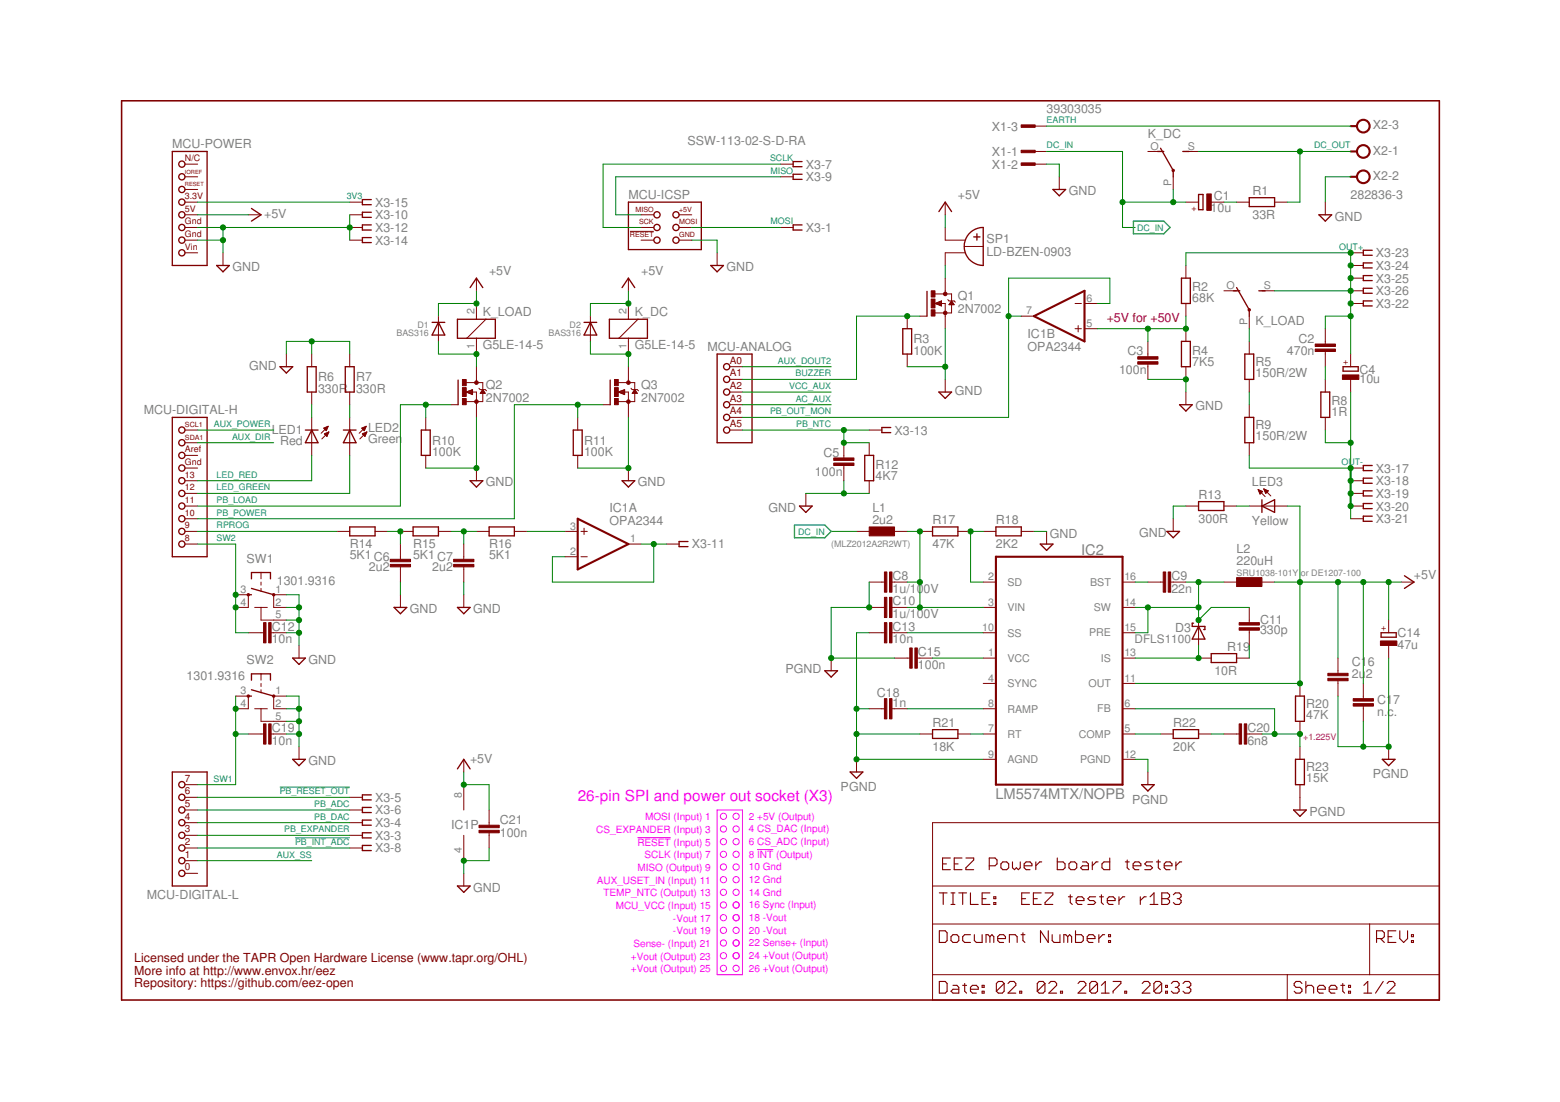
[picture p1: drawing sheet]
<svg xmlns="http://www.w3.org/2000/svg" width="297mm" height="210mm" viewBox="0 0 297 210" stroke-linecap="round" stroke-linejoin="round" font-family="sans-serif">
<g fill="none" stroke="#800000" stroke-width=".21">
<path d="M178.9 177.3h1.1l.3 .4v1.5l-.3 .3h-1.1zM178.9 170.1h1.4M179.5 164.5h.7M179.6 170.1v2.2M181 163.4h-1.5v2.3h1.5M181.1 178.4l.4-.4h.7l.4 .4v.8l-.4 .3h-.7l-.4-.3zM181.1 170.1h.7M181.1 172.3h.7M181.5 170.1v2.2M181.7 164.5h.7M182.6 170.1h1.4M183.2 163.4h-1.5v2.3h1.5"/>
<path d="M183.3 170.1v2.2M183.9 163.4h1.5v.4l-1.5 1.5v.4h1.5M184.8 170.1v2.2h1.5M184.8 178h-1.1l-.4 .4v.8l.4 .3h1.1M185.5 178v1.2l.4 .3h1.1v-1.5M187 171.2h.7M188.4 164.9h1.1l.3-.4v-.7l-.3-.4h-1.1v2.3M188.5 170.1h-1.5v2.2h1.5M188.5 178.4l-.4-.4h-.4v1.5M188.5 178.4l.4-.4 .3 .4v1.1M188.5 178.4v1.1M189.2 171.9h.4v.4h-.4z"/>
<path d="M189.2 170.8h.4v.4h-.4zM190 178.8h1.5v-.4l-.4-.4h-.7l-.4 .4v.8l.4 .3h.7M190.9 164.2h.8l.4 .3v.8l-.4 .4h-.8l-.3-.4v-.8zM192.2 179.5v-1.5h1.1l.4 .4v1.1M192.8 164.2v1.1l.4 .4 .3-.4 .4 .4 .4-.4v-1.1M194.4 178h.8M194.5 171.2h.8M194.8 177.7v1.5l.4 .3M195 164.9h1.5v-.4l-.4-.3h-.7l-.4 .3v.8l.4 .4h.7M196 170.1h-1.5v2.2h1.5M196.8 171.2h.7M197.2 164.2v1.5"/>
<path d="M198.2 170.1h-1.4v2.2h1.4M198.4 164.2h-.4l-.8 .7M199 170.1h1.5v.3l-1.5 1.5v.4h1.5M199.6 177.3v2.2l-1.5-2.2v2.2M200.3 178v1.2l.4 .3h1.1v-1.5M201.3 163.4v2.3h1.1l.4-.4v-.8l-.4-.3h-1.1M203.3 178.4l-.4-.4h-.3v1.5M203.3 178.4v1.1M203.3 178.4l.4-.4 .3 .4v1.1M203.4 170.8h.8M203.8 170.4v1.5l.4 .4M203.9 164.2h.7l.4 .3v.8l-.4 .4h-.7l-.4-.4v-.8z"/>
<path d="M204.8 177.3v2.2h1.1l.4-.3v-.8l-.4-.4h-1.1M204.9 171.5h1.5v-.3l-.4-.4h-.7l-.4 .4v.7l.4 .4h.7M206.1 164.2h.8l.3 .3v1.2h-1.1l-.3-.4 .3-.4h1.1M207 178.8h1.5v-.4l-.4-.4h-.7l-.4 .4v.8l.4 .3h.7M208 164.2v1.5M208.6 170.8h-1.1l-.4 .4 .4 .3h.7l.4 .4-.4 .4h-1.1M209.1 164.2h-.4l-.7 .7M209.2 178v1.5M209.4 170.8h.7M209.7 170.4v1.5l.4 .4M210.3 178h-.3l-.8 .8M210.8 171.5h1.5v-.3l-.4-.4h-.7l-.4 .4v.7l.4 .4h.7"/>
<path d="M211.1 179.2h.4v.3h-.4zM211.1 178h.4v.4h-.4zM211.3 163.4v2.3h-1.1l-.4-.4v-.8l.4-.3h1.1M213.1 170.8v1.5M214.2 170.8h-.4l-.7 .7M214.3 164.2h.7M214.6 163.8v1.5l.4 .4M215.8 164.9h1.4v-.4l-.3-.3h-.8l-.3 .3v.8l.3 .4h.8M217.1 170.8v1.5M218.2 170.8h-.3l-.8 .7M219 172.3h1.5M219 170.8l.7-.7v2.2"/>
<path d="M219.5 164.2h-1.2l-.3 .3 .3 .4h.8l.4 .4-.4 .4h-1.1M220.2 164.2h.7M220.6 163.8v1.5l.3 .4M221.2 170.1h1.1l.4 .3v.4l-.4 .4 .4 .3v.4l-.4 .4h-1.1zM221.2 171.2h1.1M221.7 164.9h1.5v-.4l-.4-.3h-.8l-.3 .3v.8l.3 .4h.8M223.4 170.4l.4-.3h.7l.4 .3v.4l-.4 .4M223.9 164.2v1.5M224.2 171.2h.3M224.5 171.2l.4 .3v.4l-.4 .4h-.7l-.4-.4M225 164.2h-.4l-.7 .7M262.1 178.8h1.1l.4-.4v-.7l-.4-.4h-1.1v2.2"/>
<path d="M262.8 178.8l.8 .7M264.3 178.4h.7M265.8 177.3h-1.5v2.2h1.5M266.5 177.3v1.5l.8 .7 .7-.7v-1.5M268.8 179.2h.3v.3h-.3zM268.8 178h.3v.4h-.3zM178.9 186.9h1.1l.3 .4v1.5l-.3 .4h-1.1zM181.5 187.7h.7l.4 .4v1.1h-1.1l-.4-.4 .4-.4h1.1M183.3 187.7h.7M183.7 187.3v1.5l.3 .4M184.8 188.4h1.5v-.3l-.4-.4h-.7l-.4 .4v.7l.4 .4h.7M187 188.8h.4v.4h-.4z"/>
<path d="M187 187.7h.4v.4h-.4zM191.2 187.3v1.5l-.4 .4h-.7l-.4-.4M191.2 187.3l-.4-.4h-.7l-.4 .4v1.5M191.2 187.3l-1.5 1.5M191.9 187.3l.4-.4h.8l.3 .4v.4l-1.5 1.5h1.5M194.2 188.8h.3v.4h-.3zM199 187.3v1.5l-.4 .4h-.7l-.4-.4M199 187.3l-.4-.4h-.7l-.4 .4v1.5M199 187.3l-1.5 1.5M199.7 187.3l.4-.4h.7l.4 .4v.4l-1.5 1.5h1.5M201.9 188.8h.4v.4h-.4zM205.3 187.3l.3-.4h.8l.4 .4v.4l-1.5 1.5h1.5"/>
<path d="M209 187.3v1.5l-.4 .4h-.7l-.4-.4M209 187.3l-.4-.4h-.7l-.4 .4v1.5M209 187.3l-1.5 1.5M209.7 189.2h1.5M209.7 187.7l.8-.8v2.3M211.9 186.9h1.5v.4l-1.5 1.5v.4M214.2 188.8h.3v.4h-.3zM217.5 187.3l.4-.4h.7l.4 .4v.4l-1.5 1.5h1.5M221.2 187.3v1.5l-.4 .4h-.7l-.4-.4M221.2 187.3l-.4-.4h-.7l-.4 .4v1.5M221.2 187.3l-1.5 1.5M221.9 188.8h.4v.4h-.4z"/>
<path d="M221.9 187.7h.4v.4h-.4zM223 187.3l.4-.4h.8l.3 .4v.4l-.3 .4M223.8 188.1h.4M224.2 188.1l.3 .3v.4l-.3 .4h-.8l-.4-.4M225.3 187.3l.3-.4h.8l.3 .4v.4l-.3 .4M226 188.1h.4M226.4 188.1l.3 .3v.4l-.3 .4h-.8l-.3-.4M247.9 187.3l-.4-.4h-.7l-.4 .4v.4l.4 .4h.7l.4 .3v.4l-.4 .4h-.7l-.4-.4M248.6 188.1l.4-.4h.7l.4 .4v1.1M248.6 186.9v2.3M250.9 188.4h1.4v-.3l-.3-.4h-.8l-.3 .4v.7l.3 .4h.8M253.1 188.4h1.5v-.3l-.4-.4h-.8l-.3 .4v.7l.3 .4h.8"/>
<path d="M255.3 187.7h.7M255.7 187.3v1.5l.3 .4M256.8 188.8h.4v.4h-.4zM256.8 187.7h.4v.4h-.4zM259.7 189.2h1.5M259.7 187.7l.7-.8v2.3M263.4 186.9l-1.5 2.3M264.1 187.3l.4-.4h.7l.4 .4v.4l-1.5 1.5h1.5"/>
</g>
<path d="M23.2 19.2h250.9v171.3h-250.9z" fill="none" stroke="#800000" stroke-width=".3"/>
<g fill="none" stroke="#800000" stroke-width=".19">
<path d="M35.2 38.5h2.4M35.2 36.1h2.4M35.2 33.7h2.4M35.2 31.3h2.4M66.6 38.5h2.4M148.6 33.7h2.4M148.6 31.3h2.4M180 38.5v2.4M196.9 31.3h2.4M196.9 28.9h2.4M196.9 24h2.4M201.7 33.7v2.4"/>
<path d="M218.6 28.9h2.4M223.4 33.7v2.4M225.8 38.5h2.4M225.8 28.9h2.4M230.6 38.5h2.4M235.5 38.5h2.4M242.7 38.5h2.4M252.3 38.5v2.4M35.2 48.2h2.4M35.2 45.7h2.4M35.2 43.3h2.4M35.2 40.9h2.4"/>
<path d="M42.5 48.2v2.4M47.3 40.9h2.4M66.6 45.7h2.4M66.6 43.3h2.4M66.6 40.9h2.4M90.7 53v2.4M90.7 57.8v3M119.7 53v2.4M119.7 57.8v3M120 44.1h4.5M122.1 45.7h2.4M122.1 43.3h2.4"/>
<path d="M122.1 40.9h2.4M129.3 45.7h2.4M129.3 43.3h2.4M129.3 40.9h2.4M136.5 48.2v2.4M148.6 43.3h2.4M178.1 57.8h1.9v4.8M178.1 57.8l1.2 .5M178.1 57.8l1.2-.5v1M178.1 56h3.1v3.6h-3.1M178.3 57.9h1M178.4 57.7h.9"/>
<path d="M178.6 58h.7M178.6 57.6h.7M178.9 58.1h.4M178.9 57.4h.4M179.2 58.3h.1M179.2 57.3h.1M180 43.3v2.4h3.7M180 53v3M180.5 57.1l.2 .2h1l.2 .3M180.8 57.9h.8M180.9 57.8h.6M180.9 57.7h.5"/>
<path d="M181 57.6h.4M181.1 57.4h.2M181.2 57.3h.1M181.2 57.3l.5 .7h-1zM183.6 46.9h3.6M183.7 48.2h-3.7v2.4M204.7 57.8h1.2M206.5 57.8h2.4M225.8 50.6v2.4M225.8 57.8v2.4M233 55.4h2.5M240.3 55.4h2.4"/>
<path d="M257.2 57.8h2.4M257.2 48.2h2.4M257.2 50.6h2.4M257.2 53h2.4M257.2 55.4h2.4M54.5 67.4v2.4M59.4 67.4v2.4M59.4 74.7v2.4M59.4 79.5v7.2M66.6 67.4v2.4M66.6 74.7v2.4M66.6 79.5v7.2"/>
<path d="M81.1 79.5v2.4M83.5 60.2v4.8M85.9 77.1h1.3M88.8 74.7l1.2-.5v1zM88.8 72.9h3.1v3.6h-3.1M88.9 74.7h1.1M88.9 74.6h1.1M89.2 74.8h.8M89.2 74.5h.8M89.5 75h.5M89.5 74.4h.5M89.8 75.1h.2"/>
<path d="M89.8 74.3h.2M89.9 74.7h.8v4.8M90.7 64.4v3M90.7 69.8v3.1M91.2 74l.2 .2h1l.2 .2M91.5 74.8h.9M91.6 74.7h.7M91.6 74.6h.6M91.7 74.5h.4M91.8 74.4h.3M91.9 74.3h.1M91.9 74.2l.5 .7h-1z"/>
<path d="M92.5 60.8l-3.6 3.6M110 79.5v2.4M112.4 60.2v4.8M114.8 77.1h1.4M117.7 74.7l1.2-.5v1zM117.8 72.9h3.1v3.6h-3.2M117.9 74.7h1M117.9 74.6h1M118.2 74.8h.7M118.2 74.5h.7M118.4 75h.5M118.4 74.4h.5"/>
<path d="M118.7 75.1h.2M118.7 74.3h.2M118.8 74.7h.9v4.8M119.7 64.4v3M119.7 69.8v3.1M120.1 74l.3 .2h.9l.3 .2M120.4 74.8h.9M120.5 74.7h.7M120.6 74.6h.6M120.6 74.5h.5M120.7 74.4h.3M120.8 74.3h.1"/>
<path d="M120.9 74.2l.4 .7h-.9zM121.5 60.8l-3.6 3.6M139 79.5h2.4M139 77.1h2.4M139 74.7h2.4M139 72.3h2.4M139 69.8h2.4M172.7 60.2v2.4M172.7 67.4v2.4M175.2 60.2h1.3M180 72.3v2.4M194.5 60.2h2.4"/>
<path d="M204.7 62.6h1.2M205.3 62v1.2M206.5 62.6h2.4M218.6 65v2.9M218.6 69.4v2.9M225.8 62.6v2.4M225.8 69.8v2.5M225.8 74.7v2.4M237.9 60.2v2.4M237.9 65v2.4M237.9 72.3v2.4M237.9 77.1v2.4"/>
<path d="M252.3 62.6v2.9M252.3 67v2.8M252.3 72.3v2.4M252.3 79.5v2.4M257.2 67.4v2.4M257.2 72.3v2.4M35.2 89.2h2.4M35.2 91.6h2.4M35.2 94h2.4M35.2 96.4h2.4M35.2 98.8h2.4M35.2 81.9h2.4"/>
<path d="M35.2 86.7h2.4M35.2 84.3h2.4M61.6 81.6l.9-.4-.4 .8zM61.7 81.6h.6M61.7 81.5h.6M61.8 82.6l.5 .5M61.8 82.7h.6M61.8 81.7h.5M61.9 82.8h.5M61.9 81.9h.3M62 82.9h.4M62 81.4h.4"/>
<path d="M62 82.5h.5M62.1 82h.1M62.1 83h.2M62.2 83.1h.1M62.3 81.3h.1M62.3 82.4h.2M62.5 81.2l-1.3 1.3M62.5 82.3h.1M62.6 82.3l-1.3 1.3M62.6 82.3l-.3 .8M62.6 82.3l-.8 .3M68.9 81.6l.8-.4-.3 .8z"/>
<path d="M68.9 81.6h.6M69 81.5h.6M69 82.7h.7M69 82.6l.5 .5M69.1 81.7h.4M69.1 82.8h.5M69.2 81.9h.2M69.2 82.9h.4M69.2 81.4h.4M69.3 82.5h.4M69.3 82h.1M69.3 83h.2"/>
<path d="M69.4 83.1h.1M69.5 81.3h.2M69.5 82.4h.3M69.7 81.2l-1.3 1.3M69.8 82.3h.1M69.8 82.3l-1.3 1.3M69.8 82.3l-.3 .8M69.8 82.3l-.8 .3M81.1 86.7v2.5M90.7 89.2v2.4M110 86.7v2.5M119.7 89.2v2.4"/>
<path d="M139 81.9h2.4M153.4 94v2.4M160.7 84.3v2.9M160.7 88.7v2.9M165.5 81.9h2.4M165.5 84.3v2.4M165.5 91.6v2.4M223.4 98.8v2.4M225.8 96.4h2.4M233 96.4h2.5M237.9 96.4h7.2M237.9 84.3v2.4"/>
<path d="M239.6 93.3l1.3 1.3M239.6 93.3h.1M239.6 93.3l.8 .3-.5 .5zM239.6 93.4h.3M239.7 93.5h.4M239.7 93.6h.7M239.8 93.7h.5M239.8 93.8h.4M239.9 93.9h.2M239.9 94.1h.1M240.6 93.1l1.4 1.4M240.6 93.1l.9 .4"/>
<path d="M240.6 93.1l.4 .9 .5-.5M240.7 93.2h.1M240.7 93.3h.3M240.7 93.4h.5M240.8 93.5h.7M240.9 93.6h.5M240.9 93.7h.4M240.9 93.8h.3M241 93.9h.1M257.2 89.2h2.4M257.2 91.6h2.4M257.2 94h2.4"/>
<path d="M257.2 96.4h2.4M257.2 98.8h2.4M35.2 101.2h2.4M35.2 103.6h2.4M44.9 113.3h2.4v2.4h-2.4M48.5 115.7h2.4M49.7 109.1v1.2M49.7 110.9v.6M49.7 112.1v.6M49.7 115.7v2.4h4.8M54.5 113.3h-2.4v2.4h2.4M64.2 101.2h2.4"/>
<path d="M71.4 101.2h2.4M76.2 101.2h2.5M76.2 103.6v2.9M76.2 108v2.9M76.2 113.3v2.4M83.5 101.2h2.4M88.3 103.6v2.9M88.3 108v2.9M88.3 113.3v2.4M90.7 101.2h2.4M97.9 101.2h2.5M107.6 101.2h2.4"/>
<path d="M107.6 106h2.4M110.6 101.2h1.2M110.6 106h1.2M111.2 100.6v1.2M119.7 103.6h2.4M126.9 103.6h2.4M163.1 101.2h2.4M165.5 115.7h2.9M165.5 110.9h2.9M169.8 115.7h2.9M169.8 110.9h2.9M170.3 101.2h2.4"/>
<path d="M175.2 101.2h2.4M182.4 101.2h2.4M187.2 101.2h2.4M187.2 115.7h2.4M187.2 110.9h2.4M194.5 101.2h2.4M199.3 101.2v2.4M213.7 115.7h2.5M213.7 110.9h2.5M218.6 110.9h2.9M222.9 110.9h2.9M228.2 118.1v4.8"/>
<path d="M233 110.9h2.5M237.9 115.7v2.9M240.3 110.9h2.4M264.4 118.1v2.4M266.8 110.9h2.4M44.9 132.6h2.4v2.4h-2.4M47.3 139.8h2.9M47.3 120.5h2.9M48.5 135h2.4M49.7 128.4v1.2M49.7 130.2v.6M49.7 131.4v.6"/>
<path d="M49.7 135v2.4h4.8M51.6 139.8h2.9M51.6 120.5h2.9M54.5 132.6h-2.4v2.4h2.4M56.9 122.9v2.4M158.3 125.3v2.5M165.5 135h2.9M165.5 120.5h2.9M169.8 135h2.9M169.8 120.5h2.9M170.3 125.3h2.9M174.7 125.3h2.9"/>
<path d="M175.2 139.8h2.4M182.4 139.8h2.4M187.2 135h2.4M187.2 139.8h2.4M187.2 120.5h2.4M187.2 125.3h2.4M187.2 130.2h2.4M213.7 135h2.5M213.7 139.8h2.5M213.7 120.5h2.5M213.7 125.3h2.5M213.7 130.2h2.5"/>
<path d="M221 139.8h2.4M228.2 139.8h2.4M228.2 125.3h2.4M233 139.8h2.9M235.5 125.3h2.4M237.4 139.8h2.9M237.9 120v2.9M247.5 130.2v2.4M247.5 137.4v2.4M254.8 125.3v2.9M254.8 129.7v2.9M259.6 130.2v2.9"/>
<path d="M259.6 134.5v2.9M264.4 122.9v2.4M35.2 156.7h2.4M35.2 149.5h2.4M35.2 151.9h2.4M35.2 154.3h2.4M35.2 159.1h2.4M56.9 142.2v2.4M66.6 156.7h2.4M66.6 151.9h2.4M66.6 154.3h2.4M66.6 159.1h2.4"/>
<path d="M88.3 144.6v2.4M88.3 149.5v4.8M88.3 159.1v4.8M93.1 154.3v2.9M93.1 158.6v2.9M163.1 144.6v2.4M177.6 156.7h96.5v33.8h-96.5zM187.2 144.6h2.4M213.7 144.6h2.5M218.6 147v2.5M247.5 142.2v2.4M247.5 149.5v4.8"/>
<path d="M264.4 142.2v2.4M35.2 161.5h2.4M35.2 163.9h2.4M35.2 166.3h2.4M66.6 161.5h2.4M88.3 166.3v2.5M177.6 176h96.5M177.6 168.8h96.5M260.8 176v9.7M177.6 185.7h96.5M245.1 185.7v4.8"/>
</g>
<g fill="none" stroke="#800000" stroke-width=".25">
<path d="M32.8 28.9h6.6v21.7h-6.6zM47.9 39.7l1.8 1.2-1.8 1.2M70.7 38h-1.7v1h1.7M119.7 38.5h13.8v9h-13.8zM152.7 30.8h-1.7v.9h1.7M152.7 33.2h-1.7v1h1.7M200.5 36.1h2.4l-1.2 1.2zM220.4 28.9h1.2M221 28.2l2.4 4.3v1.2M225.2 28.9h1.2M228.2 37h.9v2.9h-.9zM237.9 37.7h4.8v1.6h-4.8z"/>
<path d="M41.3 50.6h2.4l-1.2 1.2zM70.7 42.8h-1.7v1h1.7M70.7 40.4h-1.7v1h1.7M70.7 45.3h-1.7v.9h1.7M89.5 54.8l1.2-1.8 1.2 1.8M118.4 54.8l1.3-1.8 1.2 1.8M135.3 50.6h2.5l-1.3 1.2zM152.7 42.8h-1.7v1h1.7M176.5 55.5v4.7M178.8 40.3l1.2-1.8 1.2 1.8M184.8 44.2l.5-.3a3.6 3.6 0 0 1 1.9-.6v7.3a3.6 3.6 0 0 1-3.4-2.4 3.6 3.6 0 0 1 1-4zM185.4 45.1h1.2"/>
<path d="M186 44.5v1.2M225 53h1.7v4.8h-1.7zM234.9 55.4h1.2M235.5 54.8l2.4 4.2v1.2M239.7 55.4h1.2M251.1 40.9h2.5l-1.3 1.2zM261.3 47.7h-1.7v.9h1.7M261.3 50.1h-1.7v.9h1.7M261.3 52.5h-1.7v.9h1.7M261.3 54.9h-1.7v1h1.7M261.3 57.3h-1.7v1h1.7M32.8 79.5h6.6v26.5h-6.6z"/>
<path d="M53.3 69.8h2.4l-1.2 1.3zM58.5 69.8h1.7v4.9h-1.7zM65.7 69.8h1.7v4.9h-1.7zM82.3 61.4h2.4M83.5 61.4l1.2 2.4h-2.4zM87.1 60.8h7.2v3.6h-7.2zM87.2 72.4v4.7M111.2 61.4h2.4M112.4 61.4l1.2 2.4h-2.4zM116 60.8h7.3v3.6h-7.3zM116.2 72.4v4.7M136.5 67.4h6.7v16.9h-6.7z"/>
<path d="M171.9 62.6h1.7v4.8h-1.7zM178.8 74.7h2.4l-1.2 1.2zM224.6 77.1h2.4l-1.2 1.2zM225 65h1.7v4.8h-1.7zM237 79.5h1.7v4.8h-1.7zM237 67.4h1.7v4.9h-1.7zM251.5 74.7h1.7v4.8h-1.7zM255.7 69.8h2.9v.9h-2.9zM58.1 81.9h2.5M59.4 81.9l1.2 2.4h-2.5zM65.4 81.9h2.4M66.6 81.9l1.2 2.4h-2.4z"/>
<path d="M80.2 81.9h1.7v4.8h-1.7zM89.5 91.6h2.4l-1.2 1.2zM109.2 81.9h1.6v4.8h-1.6zM118.4 91.6h2.5l-1.2 1.2zM152.2 96.4h2.4l-1.2 1.2zM164.7 86.7h1.6v4.9h-1.6zM169.6 81.4h-1.7v1h1.7M228.2 95.5h4.8v1.7h-4.8zM240.3 96.4l2.4-1.2v2.4zM240.3 95.2v2.4M261.3 88.7h-1.7v.9h1.7M261.3 91.1h-1.7v1h1.7"/>
<path d="M261.3 93.5h-1.7v1h1.7M261.3 95.9h-1.7v1h1.7M261.3 98.3h-1.7v1h1.7M47.3 113.3h.6M47.9 110.3v-1.2h3.6v1.2M47.9 112.1l4.2 1.2M66.6 100.4h4.8v1.7h-4.8zM75 115.7h2.4l-1.2 1.2zM78.7 100.4h4.8v1.7h-4.8zM87.1 115.7h2.4l-1.2 1.2zM93.1 100.4h4.8v1.7h-4.8zM131 103.1h-1.7v1h1.7"/>
<path d="M177.6 100.4h4.8v1.7h-4.8zM189.6 100.4h4.9v1.7h-4.9zM198.1 103.6h2.4l-1.2 1.2zM222.2 101.2h2.4l-1.2 1.2zM227.3 118.7h-.3v.6h2.4v.6h-.2M228.2 119.3l1.2 2.4h-2.4zM267.4 109.7l1.8 1.2-1.8 1.2M47.3 132.6h.6M47.9 129.6v-1.2h3.6v1.2M47.9 131.4l4.2 1.2M55.7 125.3h2.4l-1.2 1.3zM157.1 127.8h2.4l-1.2 1.2z"/>
<path d="M177.6 139h4.8v1.7h-4.8zM223.4 139h4.8v1.7h-4.8zM230.6 124.5h4.9v1.7h-4.9zM246.7 132.6h1.7v4.8h-1.7zM263 120.5h2.9v.9h-2.9zM32.8 147h6.6v21.8h-6.6zM55.7 144.6h2.4l-1.2 1.2zM70.7 158.6h-1.7v1h1.7M70.7 151.4h-1.7v1h1.7M70.7 153.8h-1.7v1h1.7M70.7 156.2h-1.7v1h1.7M87.1 146.5l1.2-1.9 1.2 1.9"/>
<path d="M161.9 147h2.4l-1.2 1.3zM217.4 149.5h2.4l-1.2 1.2zM246.3 154.3h2.4l-1.2 1.2zM246.7 144.6h1.7v4.9h-1.7zM263.2 144.6h2.4l-1.2 1.2zM70.7 161h-1.7v1h1.7M87.1 168.8h2.4l-1.2 1.2z"/>
<circle cx="34.6" cy="38.5" r=".59"/>
<circle cx="34.6" cy="36.1" r=".59"/>
<circle cx="34.6" cy="33.7" r=".59"/>
<circle cx="34.6" cy="31.3" r=".59"/>
<circle cx="34.6" cy="40.9" r=".59"/>
<circle cx="34.6" cy="43.3" r=".59"/>
<circle cx="34.6" cy="48.2" r=".59"/>
<circle cx="34.6" cy="45.7" r=".59"/>
<circle cx="125.1" cy="40.9" r=".59"/>
<circle cx="125.1" cy="43.3" r=".59"/>
<circle cx="125.1" cy="45.7" r=".59"/>
<circle cx="128.7" cy="40.9" r=".59"/>
<circle cx="128.7" cy="43.3" r=".59"/>
<circle cx="128.7" cy="45.7" r=".59"/>
<circle cx="138.4" cy="69.9" r=".59"/>
<circle cx="138.4" cy="72.3" r=".59"/>
<circle cx="138.4" cy="77.1" r=".59"/>
<circle cx="138.4" cy="79.5" r=".59"/>
<circle cx="138.4" cy="74.7" r=".59"/>
<circle cx="34.6" cy="98.8" r=".59"/>
<circle cx="34.6" cy="94" r=".59"/>
<circle cx="34.6" cy="84.3" r=".59"/>
<circle cx="34.6" cy="91.6" r=".59"/>
<circle cx="34.6" cy="86.7" r=".59"/>
<circle cx="34.6" cy="81.9" r=".59"/>
<circle cx="34.6" cy="96.4" r=".59"/>
<circle cx="34.6" cy="89.2" r=".59"/>
<circle cx="138.4" cy="81.9" r=".59"/>
<circle cx="34.6" cy="103.6" r=".59"/>
<circle cx="34.6" cy="101.2" r=".59"/>
<circle cx="34.6" cy="156.7" r=".59"/>
<circle cx="34.6" cy="151.9" r=".59"/>
<circle cx="34.6" cy="154.3" r=".59"/>
<circle cx="34.6" cy="149.5" r=".59"/>
<circle cx="34.6" cy="159.1" r=".59"/>
<circle cx="34.6" cy="161.5" r=".59"/>
<circle cx="34.6" cy="163.9" r=".59"/>
<circle cx="34.6" cy="166.3" r=".59"/>
</g>
<g fill="#800000" stroke="#800000" stroke-width=".19">
<path d="M158.7 87.2h3.9v.5h-3.9z"/>
<path d="M158.7 88.2h3.9v.5h-3.9z"/>
<path d="M216.6 67.9h3.9v.5h-3.9z"/>
<path d="M216.6 68.9h3.9v.5h-3.9z"/>
<path d="M86.4 107.5h3.8v.5h-3.8z"/>
<path d="M86.4 106.5h3.8v.5h-3.8z"/>
<path d="M74.3 107.5h3.9v.5h-3.9z"/>
<path d="M74.3 106.5h3.9v.5h-3.9z"/>
<path d="M177.3 59h.7v1.2h-.7z"/>
<path d="M177.3 55.4h.7v1.2h-.7z"/>
<path d="M177.3 57h.7v1.7h-.7z"/>
<path d="M194.4 28.6h2.7v.5h-2.7z"/>
<path d="M194.4 31h2.7v.5h-2.7z"/>
<path d="M194.4 23.8h2.7v.5h-2.7z"/>
<path d="M91.2 158.2h3.9v.4h-3.9z"/>
<path d="M91.2 157.2h3.9v.4h-3.9z"/>
<path d="M117 75.9h.7v1.2h-.7z"/>
<path d="M117 72.3h.7v1.2h-.7z"/>
<path d="M117 73.8h.7v1.7h-.7z"/>
<path d="M88.1 75.9h.7v1.2h-.7z"/>
<path d="M88.1 72.3h.7v1.2h-.7z"/>
<path d="M88.1 73.8h.7v1.7h-.7z"/>
<path d="M51.2 137.9h.4v3.8h-.4z"/>
<path d="M50.2 137.9h.5v3.8h-.5z"/>
<path d="M51.2 118.6h.4v3.8h-.4z"/>
<path d="M50.2 118.6h.5v3.8h-.5z"/>
<path d="M262.8 122.1h3.2v.8h-3.2z"/>
<path d="M169.4 133.1h.4v3.8h-.4z"/>
<path d="M168.4 133.1h.5v3.8h-.5z"/>
<path d="M235.9 137.9h.5v3.8h-.5z"/>
<path d="M236.9 137.9h.5v3.8h-.5z"/>
<path d="M221.5 108.9h.5v3.9h-.5z"/>
<path d="M222.4 108.9h.5v3.9h-.5z"/>
<path d="M174.2 123.4h.5v3.9h-.5z"/>
<path d="M173.2 123.4h.5v3.9h-.5z"/>
<path d="M168.4 118.6h.5v3.8h-.5z"/>
<path d="M169.4 118.6h.4v3.8h-.4z"/>
<path d="M168.4 113.8h.5v3.8h-.5z"/>
<path d="M169.4 113.8h.4v3.8h-.4z"/>
<path d="M257.7 134h3.8v.5h-3.8z"/>
<path d="M257.7 133.1h3.8v.4h-3.8z"/>
<path d="M252.8 129.2h3.9v.5h-3.9z"/>
<path d="M252.8 128.2h3.9v.5h-3.9z"/>
<path d="M235.9 119.6h3.9v.4h-3.9z"/>
<path d="M235.9 118.6h3.9v.5h-3.9z"/>
<path d="M165.5 100.4h4.8v1.7h-4.8z"/>
<path d="M168.4 108.9h.5v3.9h-.5z"/>
<path d="M169.4 108.9h.4v3.9h-.4z"/>
<path d="M235.5 110h4.8v1.7h-4.8z"/>
<path d="M250.4 66.5h3.9v.5h-3.9z"/>
<path d="M250.4 65.5h3.9v.5h-3.9z"/>
<path d="M255.6 71.4h3.1v.9h-3.1z"/>
<path d="M229.8 36.9h.8v3.2h-.8z"/>
</g>
<g fill="none" stroke="#800000" stroke-width=".4">
<path d="M257.2 28.9h1.2M257.2 33.7h1.2M257.2 24h1.2M196.9 60.2l9.6-4.8v9.6zM110 98.8l9.7 4.8-9.7 4.9zM189.6 106h24.1v43.5h-24.1z"/>
<circle cx="223.4" cy="32.5" r=".13"/>
<circle cx="259.6" cy="28.9" r="1.21"/>
<circle cx="259.6" cy="24" r="1.21"/>
<circle cx="259.6" cy="33.7" r="1.21"/>
<circle cx="237.9" cy="59" r=".13"/>
<circle cx="47.3" cy="113.3" r=".13"/>
<circle cx="52.1" cy="113.3" r=".13"/>
<circle cx="47.3" cy="132.6" r=".13"/>
<circle cx="52.1" cy="132.6" r=".13"/>
</g>
<g fill="#800000" stroke="#800000" stroke-width=".19">
<circle cx="180" cy="56" r=".34"/>
<circle cx="180" cy="59.6" r=".34"/>
<circle cx="119.7" cy="72.9" r=".34"/>
<circle cx="119.7" cy="76.5" r=".34"/>
<circle cx="90.7" cy="72.9" r=".34"/>
<circle cx="90.7" cy="76.5" r=".34"/>
</g>
<g fill="none" stroke="#008000" stroke-width=".19">
<path d="M37.6 38.5h29M148.6 31.3h-33.8v12h7.3M148.6 33.7h-31.4v7.2h4.9M199.3 28.9h14.4v14.4h2.5M199.3 31.3h2.4v2.4M199.3 24h57.9M213.7 38.5h12.1M223.4 36.1v2.4M228.2 28.9h29M233 38.5h2.5M247.5 28.9v9.6h-2.4M257.2 33.7h-4.9v4.8"/>
<path d="M37.6 43.3h29M37.6 40.9h9.7M37.6 45.7h4.9M42.5 43.3v4.9M66.6 40.9v4.8M90.7 55.4v2.4h-7.2v2.4M119.7 55.4v2.4h-7.3v2.4M131.7 43.3h16.9M131.7 45.7h4.8v2.5M180 40.9v2.4M180 50.6v2.4M208.9 57.8h2.4v-4.8h-19.3v26.5h-50.6"/>
<path d="M225.8 50.6v-2.4h31.4v19.2M242.7 55.4h14.5M54.5 67.4v-2.4h12.1v2.4M59.4 65v2.4M59.4 77.1v2.4M66.6 77.1v2.4M81.1 77.1v2.4M83.5 65v2.4h7.2v2.4M85.9 77.1h-9.7v19.3h-38.6M90.7 79.5v9.7h-9.6M110 77.1v2.4M112.4 65v2.4h7.3v2.4"/>
<path d="M114.8 77.1h-16.9v21.7h-60.3M119.7 79.5v9.7h-9.7M141.4 69.8h16.9M141.4 77.1h16.9M141.4 74.7h16.9M172.7 69.8h7.3M175.2 60.2h-12.1v12.1h-21.7M180 62.6v9.7M192 60.2h2.5M218.6 72.3h7.2v2.4M218.6 62.6v2.4M225.8 60.2v2.4h-16.9"/>
<path d="M237.9 62.6v2.4M237.9 74.7v2.4M252.3 69.8v2.5M257.2 74.7v14.5h-19.3v-2.5M257.2 60.2h-4.9v2.4M37.6 84.3h14.5M37.6 81.9h14.5M59.4 86.7v4.9h-21.8M66.6 86.7v7.3h-29M141.4 81.9h24.1M153.4 94h12.1M160.7 81.9v2.4h4.8"/>
<path d="M160.7 91.6v2.4M225.8 96.4h-2.4v2.4M235.5 96.4h2.4M245.1 96.4h2.4v33.8h-31.3M252.3 81.9v2.4h4.9M257.2 96.4v2.4M37.6 103.6h7.3v16.9h2.4M37.6 101.2h26.6M54.5 113.3h2.4v9.6M54.5 118.1h2.4M54.5 115.7h2.4M73.8 101.2h2.4v2.4"/>
<path d="M76.2 110.9v2.4M85.9 101.2h4.8M88.3 101.2v2.4M88.3 110.9v2.4M100.4 101.2h7.2M122.1 103.6h4.8M124.5 103.6v7.3h-19.3v-4.9h2.4M158.3 101.2h4.8M165.5 110.9v4.8h-7.2v9.6h12M172.7 115.7h14.5M172.7 101.2h2.5v14.5M172.7 110.9h2.5"/>
<path d="M187.2 101.2h-2.4v9.7h2.4M196.9 101.2h2.4M216.2 115.7h12M216.2 110.9h2.4M218.6 115.7v4.8h-2.4M225.8 110.9h7.2M228.2 110.9v7.2l2.4-2.4h7.3M242.7 110.9h24.1M254.8 110.9v14.4M259.6 110.9v19.3M264.4 110.9v7.2M44.9 139.8h2.4"/>
<path d="M44.9 132.6v16.9h-7.3M54.5 135h2.4M54.5 132.6h2.4v9.6M54.5 137.4h2.4M54.5 139.8h2.4M54.5 120.5h2.4M163.1 135h2.4M163.1 139.8h12.1M165.5 120.5h-2.4v24.1h24.1M172.7 135h14.5M172.7 120.5h14.5M177.6 125.3h9.6"/>
<path d="M184.8 139.8h2.4M216.2 135h26.5v4.8M216.2 139.8h4.8M228.2 122.9v2.4h-12M230.6 139.8h2.4M237.9 122.9v2.4M240.3 139.8h7.2v2.4M259.6 137.4v4.8M264.4 125.3v16.9h-9.6v-9.6M37.6 156.7h29M37.6 154.3h29M37.6 151.9h29"/>
<path d="M37.6 159.1h29M88.3 147v2.5h4.8v4.8M216.2 144.6h2.4v2.4M37.6 163.9h21.8M37.6 161.5h29M93.1 161.5v2.4h-4.8v2.4"/>
</g>
<g fill="#008000" stroke="#008000" stroke-width=".19">
<circle cx="257.2" cy="50.6" r=".49"/>
<circle cx="257.2" cy="53" r=".49"/>
<circle cx="257.2" cy="48.2" r=".49"/>
<circle cx="257.2" cy="55.4" r=".49"/>
<circle cx="257.2" cy="57.8" r=".49"/>
<circle cx="257.2" cy="60.2" r=".49"/>
<circle cx="225.8" cy="72.3" r=".49"/>
<circle cx="180" cy="69.8" r=".49"/>
<circle cx="88.3" cy="163.9" r=".49"/>
<circle cx="119.7" cy="89.2" r=".49"/>
<circle cx="90.7" cy="89.2" r=".49"/>
<circle cx="160.7" cy="94" r=".49"/>
<circle cx="56.9" cy="135" r=".49"/>
<circle cx="56.9" cy="137.4" r=".49"/>
<circle cx="56.9" cy="139.8" r=".49"/>
<circle cx="56.9" cy="118.1" r=".49"/>
<circle cx="56.9" cy="115.7" r=".49"/>
<circle cx="56.9" cy="120.5" r=".49"/>
<circle cx="158.3" cy="125.3" r=".49"/>
<circle cx="165.5" cy="115.7" r=".49"/>
<circle cx="264.4" cy="142.2" r=".49"/>
<circle cx="259.6" cy="142.2" r=".49"/>
<circle cx="163.1" cy="135" r=".49"/>
<circle cx="163.1" cy="139.8" r=".49"/>
<circle cx="163.1" cy="144.6" r=".49"/>
<circle cx="59.4" cy="65" r=".49"/>
<circle cx="66.6" cy="43.3" r=".49"/>
<circle cx="42.5" cy="43.3" r=".49"/>
<circle cx="42.5" cy="45.7" r=".49"/>
<circle cx="160.7" cy="84.3" r=".49"/>
<circle cx="160.7" cy="81.9" r=".49"/>
<circle cx="192" cy="60.2" r=".49"/>
<circle cx="88.3" cy="101.2" r=".49"/>
<circle cx="76.2" cy="101.2" r=".49"/>
<circle cx="124.5" cy="103.6" r=".49"/>
<circle cx="225.8" cy="62.6" r=".49"/>
<circle cx="218.6" cy="62.6" r=".49"/>
<circle cx="88.3" cy="149.5" r=".49"/>
<circle cx="119.7" cy="57.8" r=".49"/>
<circle cx="90.7" cy="57.8" r=".49"/>
<circle cx="247.5" cy="130.2" r=".49"/>
<circle cx="259.6" cy="110.9" r=".49"/>
<circle cx="254.8" cy="110.9" r=".49"/>
<circle cx="264.4" cy="110.9" r=".49"/>
<circle cx="247.5" cy="110.9" r=".49"/>
<circle cx="172.7" cy="60.2" r=".49"/>
<circle cx="247.5" cy="28.9" r=".49"/>
<circle cx="213.7" cy="38.5" r=".49"/>
<circle cx="223.4" cy="38.5" r=".49"/>
<circle cx="81.1" cy="77.1" r=".49"/>
<circle cx="110" cy="77.1" r=".49"/>
<circle cx="119.7" cy="67.4" r=".49"/>
<circle cx="90.7" cy="67.4" r=".49"/>
<circle cx="44.9" cy="135" r=".49"/>
<circle cx="44.9" cy="139.8" r=".49"/>
<circle cx="44.9" cy="113.3" r=".49"/>
<circle cx="44.9" cy="115.7" r=".49"/>
<circle cx="247.5" cy="139.8" r=".49"/>
<circle cx="242.7" cy="139.8" r=".49"/>
<circle cx="175.2" cy="101.2" r=".49"/>
<circle cx="175.2" cy="115.7" r=".49"/>
<circle cx="175.2" cy="110.9" r=".49"/>
<circle cx="218.6" cy="115.7" r=".49"/>
<circle cx="228.2" cy="115.7" r=".49"/>
<circle cx="228.2" cy="118.1" r=".49"/>
<circle cx="228.2" cy="110.9" r=".49"/>
<circle cx="228.2" cy="125.3" r=".49"/>
<circle cx="184.8" cy="101.2" r=".49"/>
<circle cx="257.2" cy="91.6" r=".49"/>
<circle cx="257.2" cy="94" r=".49"/>
<circle cx="257.2" cy="89.2" r=".49"/>
<circle cx="257.2" cy="96.4" r=".49"/>
<circle cx="257.2" cy="84.3" r=".49"/>
</g>
<path d="M257.2 89.2v7.2" fill="none" stroke="#008000" stroke-width=".4"/>
<g fill="none" stroke="#f0f" stroke-width=".19">
<path d="M121.4 159.6h6.3M136.5 154.3h4.9v31.4h-4.9zM144.2 161.8h3"/>
<circle cx="137.8" cy="155.5" r=".59"/>
<circle cx="137.8" cy="157.9" r=".59"/>
<circle cx="140.2" cy="157.9" r=".59"/>
<circle cx="140.2" cy="155.5" r=".59"/>
<circle cx="137.8" cy="179.6" r=".59"/>
<circle cx="137.8" cy="170" r=".59"/>
<circle cx="137.8" cy="160.3" r=".59"/>
<circle cx="137.8" cy="167.6" r=".59"/>
<circle cx="137.8" cy="174.8" r=".59"/>
<circle cx="137.8" cy="172.4" r=".59"/>
<circle cx="137.8" cy="165.1" r=".59"/>
<circle cx="137.8" cy="177.2" r=".59"/>
<circle cx="137.8" cy="162.7" r=".59"/>
<circle cx="140.2" cy="170" r=".59"/>
<circle cx="140.2" cy="167.6" r=".59"/>
<circle cx="140.2" cy="165.1" r=".59"/>
<circle cx="140.2" cy="174.8" r=".59"/>
<circle cx="140.2" cy="179.6" r=".59"/>
<circle cx="140.2" cy="162.7" r=".59"/>
<circle cx="140.2" cy="177.2" r=".59"/>
<circle cx="140.2" cy="160.3" r=".59"/>
<circle cx="140.2" cy="172.4" r=".59"/>
<circle cx="137.8" cy="184.4" r=".59"/>
<circle cx="137.8" cy="182" r=".59"/>
<circle cx="140.2" cy="184.4" r=".59"/>
<circle cx="140.2" cy="182" r=".59"/>
</g>
<path d="M53.3 149.9h13.3M56.2 159.6h10.4" fill="none" stroke="#008080" stroke-width=".19"/>
<path d="M215.8 42.1h5.8l1.2 1.2-1.2 1.2h-5.8zM151.3 100h5.8l1.2 1.2-1.2 1.2h-5.8z" fill="none" stroke="#008080" stroke-width=".25"/>
<text font-size="2.9" fill="#f0f" x="110" y="152.5">26-pin SPI and power out socket (X3)</text>
<g font-size="2.8" fill="#808080">
<text x="205.9" y="105.7">IC2</text>
<text x="189.6" y="152.2">LM5574MTX/NOPB</text>
</g>
<g font-size="2.4" fill="#808080">
<text x="199.3" y="21.5">39303035</text>
<text x="32.8" y="28.2">MCU-POWER</text>
<text x="130.9" y="27.6">SSW-113-02-S-D-RA</text>
<text x="188.9" y="29.7">X1-1</text>
<text x="188.9" y="24.9">X1-3</text>
<text x="218.6" y="26.3">K_DC</text>
<text x="261.4" y="29.5">X2-1</text>
<text x="261.4" y="24.6">X2-3</text>
<text x="153.4" y="32.1">X3-7</text>
<text x="153.4" y="34.5">X3-9</text>
<text x="188.9" y="32.1">X1-2</text>
<text x="261.4" y="34.3">X2-2</text>
<text x="50.3" y="41.5">+5V</text>
<text x="71.4" y="41.8">X3-10</text>
<text x="71.4" y="39.3">X3-15</text>
<text x="119.7" y="37.9">MCU-ICSP</text>
<text x="182.4" y="37.9">+5V</text>
<text x="203.5" y="37.2">GND</text>
<text x="230.5" y="40.5">10u</text>
<text x="231.1" y="38">C1</text>
<text x="238.5" y="41.6">33R</text>
<text x="238.5" y="37.1">R1</text>
<text x="257.2" y="37.9">282836-3</text>
<text x="71.4" y="44.2">X3-12</text>
<text x="71.4" y="46.6">X3-14</text>
<text x="153.4" y="44.2">X3-1</text>
<text x="187.8" y="46.3">SP1</text>
<text x="254.2" y="42">GND</text>
<text x="44.3" y="51.6">GND</text>
<text x="93.1" y="52.4">+5V</text>
<text x="122.1" y="52.4">+5V</text>
<text x="138.4" y="51.6">GND</text>
<text x="187.8" y="48.8">LD-BZEN-0903</text>
<text x="262" y="49">X3-23</text>
<text x="262" y="51.4">X3-24</text>
<text x="262" y="53.8">X3-25</text>
<text x="182.4" y="59.6">2N7002</text>
<text x="182.4" y="57.2">Q1</text>
<text x="227" y="57.6">68K</text>
<text x="227" y="55.5">R2</text>
<text x="262" y="58.6">X3-22</text>
<text x="262" y="56.2">X3-26</text>
<text x="91.9" y="60.2">K_LOAD</text>
<text x="120.9" y="60.2">K_DC</text>
<text x="173.9" y="65.4">R3</text>
<text x="195.7" y="64.4">IC1B</text>
<text x="239.1" y="61.9">K_LOAD</text>
<text x="247.3" y="65.3">C2</text>
<text x="47.4" y="70.5">GND</text>
<text x="91.9" y="66.5">G5LE-14-5</text>
<text x="120.9" y="66.5">G5LE-14-5</text>
<text x="134.7" y="66.8">MCU-ANALOG</text>
<text x="173.9" y="67.6">100K</text>
<text x="195.7" y="66.8">OPA2344</text>
<text x="213.1" y="71.3">100n</text>
<text x="214.7" y="67.7">C3</text>
<text x="227" y="69.6">7K5</text>
<text x="227" y="67.5">R4</text>
<text x="239.1" y="71.8">150R/2W</text>
<text x="239.1" y="69.6">R5</text>
<text x="245.1" y="67.7">470n</text>
<text x="258.9" y="71.2">C4</text>
<text x="60.6" y="74.8">330R</text>
<text x="60.6" y="72.7">R6</text>
<text x="67.8" y="74.8">330R</text>
<text x="67.8" y="72.7">R7</text>
<text x="92.5" y="76.5">2N7002</text>
<text x="92.5" y="74.1">Q2</text>
<text x="122.1" y="76.5">2N7002</text>
<text x="122.1" y="74.1">Q3</text>
<text x="181.8" y="75.3">GND</text>
<text x="253.6" y="77.2">R8</text>
<text x="258.9" y="73">10u</text>
<text x="27.4" y="78.9">MCU-DIGITAL-H</text>
<text x="51.7" y="82.6">LED1</text>
<text x="70.1" y="82.3">LED2</text>
<text x="170.3" y="82.8">X3-13</text>
<text x="227.6" y="78.2">GND</text>
<text x="239.1" y="83.8">150R/2W</text>
<text x="239.1" y="81.7">R9</text>
<text x="253.6" y="79.3">1R</text>
<text x="53.3" y="84.8">Red</text>
<text x="70.1" y="84.3">Green</text>
<text x="82.3" y="86.9">100K</text>
<text x="82.3" y="84.7">R10</text>
<text x="111.2" y="86.9">100K</text>
<text x="111.2" y="84.7">R11</text>
<text x="156.8" y="87">C5</text>
<text x="166.7" y="89.3">R12</text>
<text x="92.5" y="92.7">GND</text>
<text x="121.5" y="92.7">GND</text>
<text x="155.2" y="90.6">100n</text>
<text x="166.7" y="91.3">4K7</text>
<text x="228.2" y="95">R13</text>
<text x="238.4" y="92.5">LED3</text>
<text x="262" y="90">X3-17</text>
<text x="262" y="92.4">X3-18</text>
<text x="262" y="94.8">X3-19</text>
<text x="116" y="100">OPA2344</text>
<text x="116" y="97.6">IC1A</text>
<text x="146.4" y="97.6">GND</text>
<text x="166.1" y="99.8">2u2</text>
<text x="166.1" y="97.5">L1</text>
<text x="177.6" y="99.8">R17</text>
<text x="189.6" y="99.8">R18</text>
<text x="228.2" y="99.5">300R</text>
<text x="238.4" y="100">Yellow</text>
<text x="262" y="97.2">X3-20</text>
<text x="262" y="99.7">X3-21</text>
<text x="47" y="107.2">SW1</text>
<text x="66.6" y="106.4">5K1C6</text>
<text x="66.6" y="104.3">R14</text>
<text x="78.6" y="106.4">5K1C7</text>
<text x="78.6" y="104.3">R15</text>
<text x="93.1" y="106.4">5K1</text>
<text x="93.1" y="104.3">R16</text>
<text x="131.7" y="104.5">X3-11</text>
<text x="177.6" y="104.4">47K</text>
<text x="189.6" y="104.4">2K2</text>
<text x="199.9" y="102.4">GND</text>
<text x="216.9" y="102.3">GND</text>
<text x="235.5" y="107.6">220uH</text>
<text x="235.5" y="105.3">L2</text>
<text x="52.7" y="111.4">1301.9316</text>
<text x="70.2" y="108.7">2u2</text>
<text x="82.3" y="108.7">2u2</text>
<text x="170" y="112.9">1u/10</text>
<text x="170" y="110.5">C8</text>
<text x="175.9" y="112.9">0V</text>
<text x="223" y="112.9">22n</text>
<text x="223" y="110.5">C9</text>
<text x="269.2" y="110.3">+5V</text>
<text x="78" y="116.8">GND</text>
<text x="90.1" y="116.8">GND</text>
<text x="170" y="117.7">1u/100V</text>
<text x="170" y="115.3">C10</text>
<text x="239.9" y="118.9">C11</text>
<text x="51.7" y="122.6">10n</text>
<text x="51.7" y="120.2">C12</text>
<text x="170" y="122.6">10n</text>
<text x="170" y="120.2">C13</text>
<text x="174.8" y="125">C15</text>
<text x="223.8" y="120.4">D3</text>
<text x="233.7" y="123.9">R19</text>
<text x="239.9" y="120.8">330p</text>
<text x="266.1" y="123.7">47u</text>
<text x="266.1" y="121.3">C14</text>
<text x="35.5" y="129.6">1301.9316</text>
<text x="47" y="126.5">SW2</text>
<text x="58.7" y="126.4">GND</text>
<text x="149.6" y="128.2">PGND</text>
<text x="174.8" y="127.4">100n</text>
<text x="231.2" y="128.5">10R</text>
<text x="257.4" y="129.2">2u</text>
<text x="257.4" y="126.8">C16</text>
<text x="260" y="129.2">2</text>
<text x="166.9" y="132.8">C18</text>
<text x="170" y="134.6">1n</text>
<text x="248.7" y="136.9">47K</text>
<text x="248.7" y="134.8">R20</text>
<text x="262.2" y="136.4">n.c.</text>
<text x="262.2" y="134">C17</text>
<text x="51.7" y="141.9">10n</text>
<text x="51.7" y="139.5">C19</text>
<text x="177.6" y="143">18K</text>
<text x="177.6" y="138.4">R21</text>
<text x="223.4" y="143">20K</text>
<text x="223.4" y="138.4">R22</text>
<text x="237.5" y="141.9">6n8</text>
<text x="237.5" y="139.5">C20</text>
<text x="58.7" y="145.7">GND</text>
<text x="89.5" y="145.2">+5V</text>
<text x="248.7" y="149">15K</text>
<text x="248.7" y="146.8">R23</text>
<text x="261.4" y="148.3">PGND</text>
<text x="71.4" y="152.7">X3-5</text>
<text x="71.4" y="155.1">X3-6</text>
<text x="160.1" y="150.7">PGND</text>
<text x="215.6" y="153.1">PGND</text>
<text x="249.3" y="155.5">PGND</text>
<text x="71.4" y="160">X3-3</text>
<text x="71.4" y="157.5">X3-4</text>
<text x="85.9" y="157.9">IC1P</text>
<text x="95.2" y="159.4">100n</text>
<text x="95.2" y="156.9">C21</text>
<text x="71.4" y="162.4">X3-8</text>
<text x="28" y="171.2">MCU-DIGITAL-L</text>
<text x="90.1" y="169.9">GND</text>
</g>
<text font-size="2.4" fill="#f00" x="210.7" y="61.4">+5V for +50V</text>
<g font-size="2.4" fill="#800000">
<text x="25.6" y="183.2">Licensed under the TAPR Open Hardware License (www.tapr.org/OHL)</text>
<text x="25.6" y="185.6">More info at http://www.envox.hr/eez</text>
<text x="25.6" y="188.1">Repository: https://github.com/eez-open</text>
</g>
<text font-size="2.2" fill="#808080" x="216" y="122.5">DFLS1100</text>
<g font-size="2" fill="#808080">
<text x="219.1" y="28.5">O</text>
<text x="226.2" y="28.5">S</text>
<text x="223.1" y="35.4" transform="rotate(-90 223.1 35.4)">P</text>
<text x="90.4" y="59.9" transform="rotate(-90 90.4 59.9)">2</text>
<text x="119.3" y="59.9" transform="rotate(-90 119.3 59.9)">2</text>
<text x="195.4" y="59.9">7</text>
<text x="206.8" y="57.5">6</text>
<text x="233.5" y="55">O</text>
<text x="240.6" y="55">S</text>
<text x="206.8" y="62.3">5</text>
<text x="237.5" y="61.9" transform="rotate(-90 237.5 61.9)">P</text>
<text x="90.4" y="66.5" transform="rotate(-90 90.4 66.5)">1</text>
<text x="119.3" y="66.5" transform="rotate(-90 119.3 66.5)">1</text>
<text x="108.6" y="100.9">3</text>
<text x="108.6" y="105.7">2</text>
<text x="120" y="103.3">1</text>
<text x="45.8" y="112.9">3</text>
<text x="52.4" y="112.9">1</text>
<text x="188.2" y="110.5">2</text>
<text x="191.8" y="111.6">SD</text>
<text x="207.6" y="111.6">BST</text>
<text x="214.1" y="110.5">16</text>
<text x="45.8" y="115.4">4</text>
<text x="52.4" y="115.4">2</text>
<text x="52.4" y="117.8">5</text>
<text x="188.2" y="115.4">3</text>
<text x="191.8" y="116.4">VIN</text>
<text x="208.2" y="116.4">SW</text>
<text x="214.1" y="115.4">14</text>
<text x="187" y="120.2">10</text>
<text x="188.2" y="125">1</text>
<text x="191.8" y="121.2">SS</text>
<text x="207.4" y="121.2">PRE</text>
<text x="214.1" y="125">13</text>
<text x="214.1" y="120.2">15</text>
<text x="188.2" y="129.8">4</text>
<text x="191.8" y="126.1">VCC</text>
<text x="191.8" y="130.9">SYNC</text>
<text x="207.2" y="130.9">OUT</text>
<text x="209.6" y="126.1">IS</text>
<text x="214.1" y="129.8">11</text>
<text x="45.8" y="132.2">3</text>
<text x="45.8" y="134.7">4</text>
<text x="52.4" y="132.2">1</text>
<text x="52.4" y="134.7">2</text>
<text x="52.4" y="137.1">5</text>
<text x="188.2" y="134.7">8</text>
<text x="191.8" y="135.7">RAMP</text>
<text x="208.9" y="135.7">FB</text>
<text x="214.1" y="134.7">6</text>
<text x="188.2" y="139.5">7</text>
<text x="191.8" y="140.5">RT</text>
<text x="205.4" y="140.5">COMP</text>
<text x="214.1" y="139.5">5</text>
<text x="188.2" y="144.3">9</text>
<text x="191.8" y="145.4">AGND</text>
<text x="205.7" y="145.4">PGND</text>
<text x="214.1" y="144.3">12</text>
<text x="88" y="152.1" transform="rotate(-90 88 152.1)">8</text>
<text x="88" y="162.5" transform="rotate(-90 88 162.5)">4</text>
</g>
<g font-size="1.9" fill="#800000">
<text x="139" y="71.7">A1</text>
<text x="139" y="69.3">A0</text>
<text x="139" y="76.5">A3</text>
<text x="139" y="74.1">A2</text>
<text x="139" y="81.3">A5</text>
<text x="139" y="78.9">A4</text>
<text x="35.2" y="148.9">7</text>
<text x="35.2" y="153.7">5</text>
<text x="35.2" y="151.3">6</text>
<text x="35.2" y="160.9">2</text>
<text x="35.2" y="158.5">3</text>
<text x="35.2" y="156.1">4</text>
<text x="35.2" y="165.7">0</text>
<text x="35.2" y="163.3">1</text>
</g>
<g font-size="1.9" fill="#f0f">
<text x="113.5" y="158.7">CS_EXPANDER (Input) 3</text>
<text x="121.4" y="161.1">RESET (Input) 5</text>
<text x="122.9" y="156.2">MOSI (Input) 1</text>
<text x="142.6" y="156.1">2 +5V (Output)</text>
<text x="142.6" y="160.9">6 CS_ADC (Input)</text>
<text x="142.6" y="158.5">4 CS_DAC (Input)</text>
<text x="121.4" y="165.9">MISO (Output) 9</text>
<text x="122.7" y="163.5">SCLK (Input) 7</text>
<text x="142.6" y="163.3">8 INT (Output)</text>
<text x="142.6" y="165.7">10 Gnd</text>
<text x="113.6" y="168.3">AUX_USET_IN (Input) 11</text>
<text x="114.9" y="170.7">TEMP_NTC (Output) 13</text>
<text x="117.2" y="173.1">MCU_VCC (Input) 15</text>
<text x="142.6" y="168.2">12 Gnd</text>
<text x="142.6" y="173">16 Sync (Input)</text>
<text x="142.6" y="170.6">14 Gnd</text>
<text x="128.1" y="178">-Vout 19</text>
<text x="128.1" y="175.5">-Vout 17</text>
<text x="142.6" y="175.4">18 -Vout</text>
<text x="142.6" y="177.8">20 -Vout</text>
<text x="120.1" y="182.8">+Vout (Output) 23</text>
<text x="120.1" y="185.2">+Vout (Output) 25</text>
<text x="120.6" y="180.4">Sense- (Input) 21</text>
<text x="142.6" y="182.6">24 +Vout (Output)</text>
<text x="142.6" y="185">26 +Vout (Output)</text>
<text x="142.6" y="180.2">22 Sense+ (Input)</text>
</g>
<g font-size="1.7" fill="#008080">
<text x="199.3" y="23.4">EARTH</text>
<text x="199.3" y="28.2">DC_IN</text>
<text x="250.2" y="28.2">DC_OUT</text>
<text x="146.6" y="30.7">SCLK</text>
<text x="146.7" y="33.1">MISO</text>
<text x="66" y="37.9">3V3</text>
<text x="146.7" y="42.7">MOSI</text>
<text x="216.5" y="43.9">DC_IN</text>
<text x="255" y="47.5">OUT+</text>
<text x="148.1" y="69.3">AUX_DOUT2</text>
<text x="151.5" y="71.7">BUZZER</text>
<text x="150.3" y="74.1">VCC_AUX</text>
<text x="151.5" y="76.5">AC_AUX</text>
<text x="40.7" y="81.3">AUX_POWER</text>
<text x="44.2" y="83.7">AUX_DIR</text>
<text x="146.6" y="78.9">PB_OUT_MON</text>
<text x="151.6" y="81.3">PB_NTC</text>
<text x="255.4" y="88.6">OUT-</text>
<text x="41.3" y="95.8">PB_LOAD</text>
<text x="41.3" y="93.4">LED_GREEN</text>
<text x="41.3" y="91">LED_RED</text>
<text x="41.3" y="100.6">RPROG</text>
<text x="41.3" y="98.2">PB_POWER</text>
<text x="152" y="101.8">DC_IN</text>
<text x="41.3" y="103">SW2</text>
<text x="40.7" y="148.9">SW1</text>
<text x="53.3" y="151.3">PB_RESET_OUT</text>
<text x="59.8" y="153.7">PB_ADC</text>
<text x="54.1" y="158.5">PB_EXPANDER</text>
<text x="56.2" y="160.9">PB_INT_ADC</text>
<text x="59.8" y="156.1">PB_DAC</text>
<text x="52.7" y="163.3">AUX_SS</text>
</g>
<g font-size="1.7" fill="#800000">
<text x="35.2" y="30.7">N/C</text>
<text x="35.2" y="40.3">5V</text>
<text x="35.2" y="37.9">3.3V</text>
<text x="226.8" y="40.3">+</text>
<text x="35.2" y="47.5">Vin</text>
<text x="35.2" y="45.1">Gnd</text>
<text x="35.2" y="42.7">Gnd</text>
<text x="256.6" y="69.5" transform="rotate(-90 256.6 69.5)">+</text>
<text x="35.2" y="88.6">Gnd</text>
<text x="35.2" y="86.1">Aref</text>
<text x="35.2" y="95.8">11</text>
<text x="35.2" y="93.4">12</text>
<text x="35.2" y="91">13</text>
<text x="35.2" y="98.2">10</text>
<text x="35.2" y="100.6">9</text>
<text x="35.2" y="103">8</text>
<text x="263.9" y="120.1" transform="rotate(-90 263.9 120.1)">+</text>
</g>
<g font-size="1.7" fill="#808080">
<text x="75.5" y="64">BAS316</text>
<text x="79.5" y="62.5">D1</text>
<text x="104.5" y="64">BAS316</text>
<text x="108.5" y="62.5">D2</text>
<text x="158.3" y="104.2">(MLZ2012A2R2WT)</text>
<text x="235.5" y="109.7">SRU1038-101Y</text>
<text x="247.7" y="109.7">or DE1207-100</text>
</g>
<text font-size="1.7" fill="#800080" x="248.1" y="141">+1.225V</text>
<g font-size="1.4" fill="#800000">
<text x="121" y="40.3">MISO</text>
<text x="129.3" y="40.3">+5V</text>
<text x="120" y="45.1">RESET</text>
<text x="121.7" y="42.7">SCK</text>
<text x="129.3" y="45.1">GND</text>
<text x="129.3" y="42.7">MOSI</text>
<text x="35.2" y="83.7">SDA1</text>
<text x="35.2" y="81.3">SCL1</text>
</g>
<g font-size="1.1" fill="#800000">
<text x="35.2" y="35.5">RESET</text>
<text x="35.2" y="33.1">IOREF</text>
</g>
</svg>
